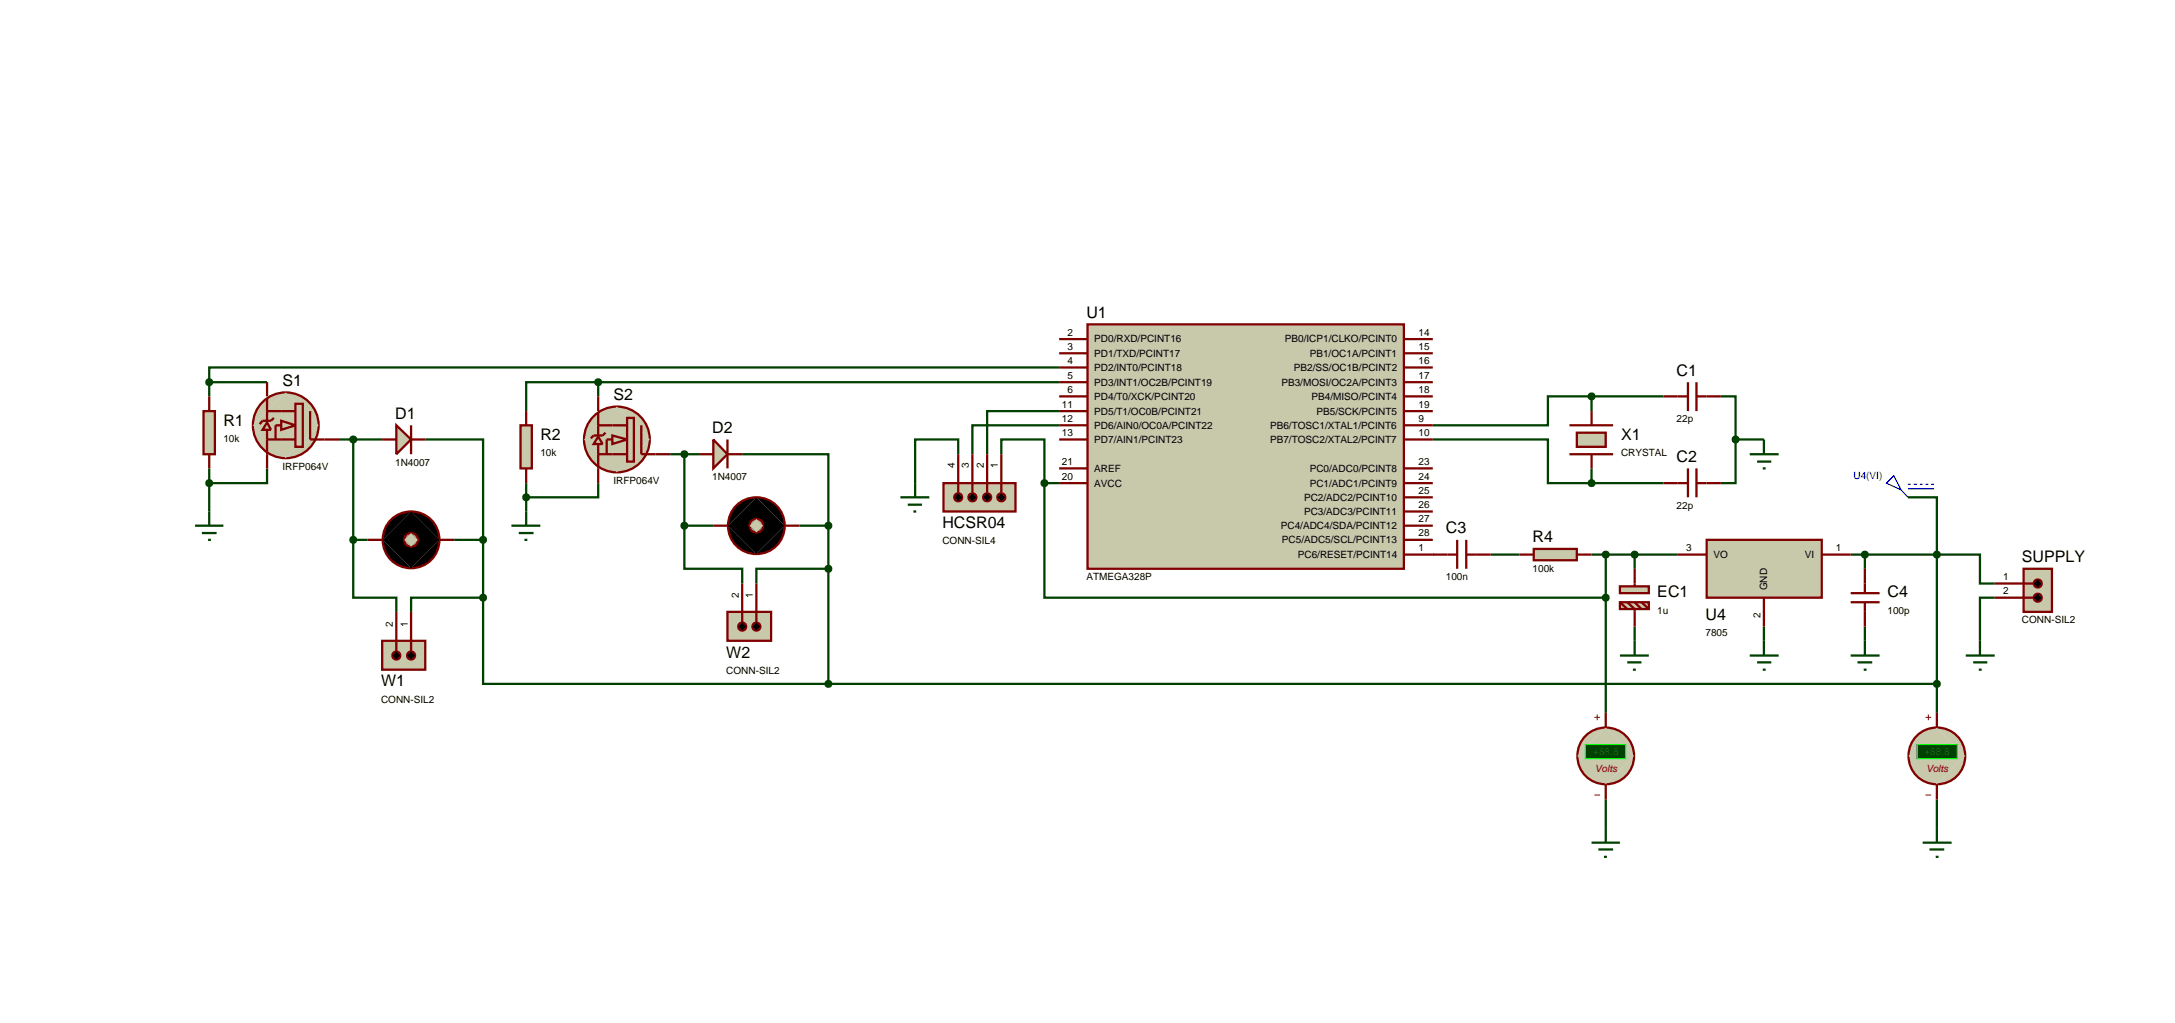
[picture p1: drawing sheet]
<svg xmlns="http://www.w3.org/2000/svg" width="384mm" height="180mm" viewBox="0 0 384 180" stroke-linecap="round" stroke-linejoin="round" font-family="sans-serif">
<g fill="none" stroke="#004000" stroke-width=".4">
<path d="M36.9 67.4h10.2M36.9 67.4v2.5M59.8 77.5h7.6M62.3 77.5v17.7M75 77.5h10.2v17.7M105.5 67.4h-12.7v5.1M105.5 67.4h81.3M105.5 67.4v2.5M186.8 64.8h-149.9v2.6M186.8 72.5h-12.7v7.6M186.8 75h-15.3v5.1M252.7 77.5h20.3v7.7h7.7"/>
<path d="M280.7 69.9h-7.7v5.1h-20.3M280.7 69.9h12.7M280.7 69.9v2.6M303.5 69.9h2.6v7.6M306.1 77.5v7.7h-2.6M306.1 77.5h5M36.9 82.6v7.6M47.1 82.6v2.6h-10.2M62.3 95.2v10.2h7.6v2.5M62.3 95.2h2.5M80.1 95.2h5.1M85.2 95.2v10.2"/>
<path d="M92.8 85.2v5M105.5 85.2v2.5h-12.7M118.2 80.1h5.1M120.7 92.7v7.6h10.2v2.6M120.7 80.1v12.6M120.7 92.7h5.1M130.9 80.1h15.2v12.6M141 92.7h5.1M146.1 92.7v27.9M169 80.1v-2.6h-7.6v7.7M176.6 80.1v-2.6h7.6v7.7M184.2 85.2v20.2h99"/>
<path d="M184.2 85.2h2.6M262.9 97.8h5.1M280.7 97.8h15.2M280.7 82.6v2.6M280.7 85.2h12.7M283.2 97.8v27.9M288.3 97.8v2.5M326.4 97.8h15.2M328.9 97.8v2.5M336.5 87.7h5.1v10.1M341.6 97.8h7.6v5.1h2.6M341.6 97.8v27.9"/>
<path d="M85.2 105.4h-12.7v2.5M85.2 105.4v15.2h60.9M146.1 100.3h-12.7v2.6M288.3 110.5v2.5M311.1 110.5v2.5M328.9 110.5v2.5M351.8 105.4h-2.6v7.6M146.1 120.6h195.5M283.2 141v5M341.6 141v5"/>
</g>
<path d="M191.8 57.2h55.8v43.1h-55.8z" fill="#c8c8aa" stroke="#800000" stroke-width=".4"/>
<g fill="none" stroke="#800000" stroke-width=".4">
<path d="M186.8 59.8h5M247.6 59.8h5.1M186.8 62.3h5M186.8 67.4h5M186.8 64.8h5M186.8 75h5M186.8 72.5h5M186.8 69.9h5M186.8 77.5h5M247.6 62.3h5.1M247.6 67.4h5.1M247.6 64.8h5.1"/>
<path d="M247.6 75h5.1M247.6 72.5h5.1M247.6 69.9h5.1M247.6 77.5h5.1M186.8 85.2h5M186.8 82.6h5M247.6 97.8h9.4M247.6 95.2h5.1M247.6 92.7h5.1M247.6 90.2h5.1M247.6 87.7h5.1M247.6 85.2h5.1"/>
<path d="M247.6 82.6h5.1M257 95.2v5.1M258.6 97.8h4.3M258.6 95.2v5.1"/>
</g>
<path d="M270.5 96.8h7.6v2h-7.6z" fill="#c8c8aa" stroke="#800000" stroke-width=".4"/>
<path d="M276.8 75h7.7M293.4 69.9h4.3M297.7 67.4v5.1M299.2 67.4v5.1M299.2 69.9h4.3M268 97.8h2.5M276.8 80.1h7.7M278.1 97.8h2.6M293.4 85.2h4.3M297.7 82.6v5.1M299.2 82.6v5.1M299.2 85.2h4.3" fill="none" stroke="#800000" stroke-width=".4"/>
<path d="M278.1 76.3h5.1v2.5h-5.1z" fill="#c8c8aa" stroke="#800000" stroke-width=".4"/>
<path d="M280.7 72.5v2.5M280.7 80.1v2.5" fill="none" stroke="#800000" stroke-width=".4"/>
<path d="M311.1 77.5v2.6M308.6 80.1h5.1M309.9 81.4h2.5M310.9 82.6h.5" fill="none" stroke="#004000" stroke-width=".4"/>
<path d="M280.4 69.5l.3-.1-.5 .5zM280.7 69.4l.4 .2 .1 .3zM280.7 70.4l.5-.5-.1 .3zM280.2 69.9l.5 .5-.4-.2z" fill="#004000" stroke="#004000" stroke-width=".4"/>
<path d="M280.7 69.4l.5 .5-.5 .5-.5-.5z" fill="#004000"/>
<path d="M280.4 84.8l.3-.1-.5 .5zM280.7 84.7l.4 .2 .1 .3zM281.2 85.2l-.1 .3-.4 .2zM280.2 85.2l.5 .5-.4-.2z" fill="#004000" stroke="#004000" stroke-width=".4"/>
<path d="M280.7 84.7l.5 .5-.5 .5-.5-.5z" fill="#004000"/>
<path d="M305.7 77.2l.4-.2-.5 .5zM306.1 77l.4 .2 .1 .3zM306.6 77.5l-.1 .3-.4 .2zM305.6 77.5l.5 .5-.4-.2z" fill="#004000" stroke="#004000" stroke-width=".4"/>
<path d="M305.6 77.5l.5-.5 .5 .5-.5 .5z" fill="#004000"/>
<path d="M301 95.2h20.3v10.2h-20.3z" fill="#c8c8aa" stroke="#800000" stroke-width=".4"/>
<path d="M295.9 97.8h5.1M321.3 97.8h5.1M311.1 105.4v5.1" fill="none" stroke="#800000" stroke-width=".4"/>
<path d="M282.8 97.5l.4-.2-.5 .5zM283.2 97.3l.3 .1 .2 .4zM283.7 97.8l-.1 .3-.4 .2zM282.7 97.8l.5 .5-.4-.2z" fill="#004000" stroke="#004000" stroke-width=".4"/>
<path d="M282.7 97.8l.5-.5 .5 .5-.5 .5z" fill="#004000"/>
<path d="M308.6 115.6h5.1M309.9 116.8h2.5M310.9 118.1h.5M311.1 113v2.6" fill="none" stroke="#004000" stroke-width=".4"/>
<g fill="#c8c8aa" stroke="#800000" stroke-width=".4">
<path d="M285.7 103.4h5.1v1.2h-5.1z"/>
<path d="M285.7 106.2h5.1v1.2h-5.1z"/>
</g>
<path d="M285.7 106.2l1.3 1.2M287 106.2l1.3 1.2v3.1M288.3 100.3v3.1M288.3 106.2l1.2 1.2M289.5 106.2l1.3 1.2" fill="none" stroke="#800000" stroke-width=".4"/>
<path d="M285.7 115.6h5.1M287 116.8h2.5M288 118.1h.5M288.3 113v2.6" fill="none" stroke="#004000" stroke-width=".4"/>
<path d="M287.9 97.5l.4-.2-.5 .5zM288.3 97.3l.3 .1 .2 .4zM288.8 97.8l-.1 .3-.4 .2zM287.8 97.8l.5 .5-.4-.2z" fill="#004000" stroke="#004000" stroke-width=".4"/>
<path d="M287.8 97.8l.5-.5 .5 .5-.5 .5z" fill="#004000"/>
<path d="M326.4 106.2h5.1M326.4 104.6h5.1M328.9 100.3v4.3M328.9 106.2v4.3" fill="none" stroke="#800000" stroke-width=".4"/>
<path d="M328.6 97.4l.3-.1-.5 .5zM328.9 97.3l.4 .2 .1 .3zM329.4 97.8l-.1 .3-.4 .2zM328.4 97.8l.5 .5-.4-.2z" fill="#004000" stroke="#004000" stroke-width=".4"/>
<path d="M328.9 97.3l.5 .5-.5 .5-.5-.5z" fill="#004000"/>
<path d="M326.4 115.6h5.1M327.6 116.8h2.6M328.7 118.1h.5M328.9 113v2.6" fill="none" stroke="#004000" stroke-width=".4"/>
<g fill="#c8c8aa" stroke="#800000" stroke-width=".4">
<path d="M49.6 74.2l2.5 .8-2.5 .8z"/>
<path d="M52.1 71.2h1.3v7.6h-1.3z"/>
<path d="M46.3 70.9a5.8 5.8 0 0 1 4.1-1.7l-5.8 5.8a5.8 5.8 0 0 1 1.7-4.1zM50.4 69.2a5.8 5.8 0 0 1 5.8 5.8zM56.2 75a5.8 5.8 0 0 1-5.8 5.8zM44.6 75l5.8 5.8a5.8 5.8 0 0 1-5.8-5.8z"/>
</g>
<path d="M50.4 69.2l5.8 5.8-5.8 5.8-5.8-5.8z" fill="#c8c8aa"/>
<path d="M47.1 77.5h5M47.1 72.5h5M49.6 75h-1v2.5M54.7 72.5v5h2.5" fill="none" stroke="#800000" stroke-width=".4"/>
<path d="M47.1 74.5l.7 1.3h-1.5z" fill="#c8c8aa" stroke="#800000" stroke-width=".4"/>
<path d="M47.1 67.4v2.5M47.1 70.2v4M47.1 75.8v6.8M48.3 73.7l-.5 .5h-1.5l-.5 .6M57.2 77.5h2.6" fill="none" stroke="#800000" stroke-width=".4"/>
<path d="M69.9 75l2.6 2.5-2.6 2.6z" fill="#c8c8aa" stroke="#800000" stroke-width=".4"/>
<path d="M67.4 77.5h2.5M72.5 75v5.1M72.5 77.5h2.5" fill="none" stroke="#800000" stroke-width=".4"/>
<path d="M35.9 72.5h2v7.6h-2z" fill="#c8c8aa" stroke="#800000" stroke-width=".4"/>
<path d="M36.9 69.9v2.6M36.9 80.1v2.5" fill="none" stroke="#800000" stroke-width=".4"/>
<path d="M36.5 67.1l.4-.2-.5 .5zM36.9 66.9l.3 .1 .2 .4zM36.9 67.9l.5-.5-.2 .4zM36.4 67.4l.5 .5-.4-.2z" fill="#004000" stroke="#004000" stroke-width=".4"/>
<path d="M36.4 67.4l.5-.5 .5 .5-.5 .5z" fill="#004000"/>
<path d="M34.4 92.7h5M35.6 94h2.6M36.7 95.2h.5M36.9 90.2v2.5" fill="none" stroke="#004000" stroke-width=".4"/>
<path d="M36.6 84.8l.3-.1-.5 .5zM36.9 84.7l.4 .2 .1 .3zM36.9 85.7l.5-.5-.2 .4zM36.4 85.2l.5 .5-.4-.2z" fill="#004000" stroke="#004000" stroke-width=".4"/>
<path d="M36.9 84.7l.5 .5-.5 .5-.5-.5z" fill="#004000"/>
<path d="M91.8 75h2v7.6h-2z" fill="#c8c8aa" stroke="#800000" stroke-width=".4"/>
<path d="M92.8 72.5v2.5M92.8 82.6v2.6" fill="none" stroke="#800000" stroke-width=".4"/>
<g fill="#c8c8aa" stroke="#800000" stroke-width=".4">
<path d="M108 76.8l2.6 .7-2.6 .8z"/>
<path d="M110.6 73.7h1.2v7.7h-1.2z"/>
<path d="M104.7 73.4a5.8 5.8 0 0 1 4.1-1.7l-5.8 5.8a5.8 5.8 0 0 1 1.7-4.1zM108.8 71.7a5.8 5.8 0 0 1 5.8 5.8zM114.6 77.5a5.8 5.8 0 0 1-5.8 5.8zM103 77.5l5.8 5.8a5.8 5.8 0 0 1-5.8-5.8z"/>
</g>
<path d="M108.8 71.7l5.8 5.8-5.8 5.8-5.8-5.8z" fill="#c8c8aa"/>
<path d="M105.5 75h5.1M108 77.5h-1v2.6M113.1 75v5.1h2.5M105.5 80.1h5.1" fill="none" stroke="#800000" stroke-width=".4"/>
<path d="M105.5 77l.8 1.3h-1.6z" fill="#c8c8aa" stroke="#800000" stroke-width=".4"/>
<path d="M105.5 69.9v2.6M105.5 72.7v4.1M105.5 78.3v6.9M106.8 76.3l-.5 .5h-1.6l-.5 .5M115.6 80.1h2.6" fill="none" stroke="#800000" stroke-width=".4"/>
<path d="M125.8 77.5l2.5 2.6-2.5 2.5z" fill="#c8c8aa" stroke="#800000" stroke-width=".4"/>
<path d="M128.3 77.5v5.1M123.3 80.1h2.5M128.3 80.1h2.6" fill="none" stroke="#800000" stroke-width=".4"/>
<path d="M90.2 92.7h5.1M91.5 94h2.6M92.5 95.2h.5M92.8 90.2v2.5" fill="none" stroke="#004000" stroke-width=".4"/>
<path d="M92.5 87.3l.3-.1-.5 .5zM92.8 87.2l.3 .1 .2 .4zM93.3 87.7l-.2 .4-.3 .1zM92.3 87.7l.5 .5-.4-.2z" fill="#004000" stroke="#004000" stroke-width=".4"/>
<path d="M92.3 87.7l.5-.5 .5 .5-.5 .5z" fill="#004000"/>
<path d="M105.2 67l.3-.1-.5 .5zM105.5 66.9l.3 .1 .2 .4zM106 67.4l-.2 .4-.3 .1zM105 67.4l.5 .5-.4-.2z" fill="#004000" stroke="#004000" stroke-width=".4"/>
<path d="M105 67.4l.5-.5 .5 .5-.5 .5z" fill="#004000"/>
<path d="M130.2 88.9a5 5 0 0 1 3.2-1.2l-5 5a5 5 0 0 1 1.8-3.8zM133.4 87.7a5 5 0 0 1 5 5zM138.4 92.7a5 5 0 0 1-5 5zM128.4 92.7l5 5a5 5 0 0 1-5-5z" fill="#000" stroke="#800000" stroke-width=".4"/>
<path d="M133.4 87.7l5 5-5 5-5-5z" fill="#000"/>
<path d="M132.4 92l.6-.4 .4-.1-1.2 1.2zM133.4 91.5a1.16 1.16 0 0 1 1.2 1.2zM134.6 92.7a1.16 1.16 0 0 1-1.2 1.2zM132.2 92.7l1.2 1.2a1.16 1.16 0 0 1-1.2-1.2z" fill="#c8c8aa" stroke="#800000" stroke-width=".4"/>
<path d="M132.2 92.7l1.2-1.2 1.2 1.2-1.2 1.2z" fill="#c8c8aa"/>
<path d="M125.8 92.7h2.5M138.5 92.7h2.5" fill="none" stroke="#800000" stroke-width=".4"/>
<path d="M69.3 91.4a5 5 0 0 1 3.2-1.2l-5 5a5 5 0 0 1 1.8-3.8zM72.5 90.2a5 5 0 0 1 5 5zM72.5 100.2l5-5a5 5 0 0 1-5 5zM67.5 95.2l5 5a5 5 0 0 1-5-5z" fill="#000" stroke="#800000" stroke-width=".4"/>
<path d="M72.5 90.2l5 5-5 5-5-5z" fill="#000"/>
<path d="M71.5 94.5l.6-.4 .4-.1-1.2 1.2zM72.5 94a1.16 1.16 0 0 1 1.2 1.2zM73.7 95.2a1.16 1.16 0 0 1-1.2 1.2zM71.3 95.2l1.2 1.2a1.16 1.16 0 0 1-1.2-1.2z" fill="#c8c8aa" stroke="#800000" stroke-width=".4"/>
<path d="M71.3 95.2l1.2-1.2 1.2 1.2-1.2 1.2z" fill="#c8c8aa"/>
<path d="M64.8 95.2h2.6M77.5 95.2h2.6" fill="none" stroke="#800000" stroke-width=".4"/>
<path d="M84.8 94.9l.4-.2-.5 .5zM85.2 94.7l.4 .2 .1 .3zM85.7 95.2l-.1 .3-.4 .2zM84.7 95.2l.5 .5-.3-.1z" fill="#004000" stroke="#004000" stroke-width=".4"/>
<path d="M84.7 95.2l.5-.5 .5 .5-.5 .5z" fill="#004000"/>
<path d="M61.9 77.2l.4-.2-.5 .5zM62.3 77l.3 .1 .2 .4zM62.3 78l.5-.5-.2 .4zM61.8 77.5l.5 .5-.4-.2z" fill="#004000" stroke="#004000" stroke-width=".4"/>
<path d="M61.8 77.5l.5-.5 .5 .5-.5 .5z" fill="#004000"/>
<path d="M120.3 79.8l.4-.2-.5 .5zM120.7 79.6l.4 .2 .1 .3zM121.2 80.1l-.1 .3-.4 .2zM120.2 80.1l.5 .5-.3-.1z" fill="#004000" stroke="#004000" stroke-width=".4"/>
<path d="M120.2 80.1l.5-.5 .5 .5-.5 .5z" fill="#004000"/>
<path d="M332.7 85.2l1.3-1.3 1.3 2.5zM335.3 86.4l1.2 1.3M336.5 85.4h.5M336.5 86.2h4.6M337.5 85.4h.6M338.6 85.4h.5M339.6 85.4h.5M340.6 85.4h.5" fill="none" stroke="#0000c0" stroke-width=".2"/>
<path d="M341.3 97.4l.3-.1-.5 .5zM341.6 97.3l.4 .2 .1 .3zM342.1 97.8l-.1 .3-.4 .2zM341.1 97.8l.5 .5-.4-.2z" fill="#004000" stroke="#004000" stroke-width=".4"/>
<path d="M341.6 97.3l.5 .5-.5 .5-.5-.5z" fill="#004000"/>
<path d="M279.4 130.1a5 5 0 0 1 3.8-1.8l-5 5a5 5 0 0 1 1.2-3.2zM283.2 128.3a5 5 0 0 1 5 5zM283.2 138.3l5-5a5 5 0 0 1-5 5zM278.2 133.3l5 5a5 5 0 0 1-5-5z" fill="#c8c8aa" stroke="#800000" stroke-width=".4"/>
<path d="M278.2 133.3l5-5 5 5-5 5z" fill="#c8c8aa"/>
<path d="M281.2 126.5h1M281.7 126v1M281.2 140.2h1" fill="none" stroke="#800000" stroke-width=".18"/>
<path d="M279.6 131.3h7.1v2.5h-7.1z" fill="#004000" stroke="#0f0" stroke-width=".2"/>
<path d="M283.2 125.7v2.6M283.2 138.4v2.6" fill="none" stroke="#800000" stroke-width=".4"/>
<path d="M282.9 105l.3-.1-.5 .5zM283.2 104.9l.4 .2 .1 .3zM283.2 105.9l.5-.5-.2 .4zM282.7 105.4l.5 .5-.3-.1z" fill="#004000" stroke="#004000" stroke-width=".4"/>
<path d="M283.2 104.9l.5 .5-.5 .5-.5-.5z" fill="#004000"/>
<path d="M338.4 129.5a5 5 0 0 1 3.2-1.2l-5 5a5 5 0 0 1 1.8-3.8zM341.6 128.3a5 5 0 0 1 5 5zM346.6 133.3a5 5 0 0 1-5 5zM336.6 133.3l5 5a5 5 0 0 1-5-5z" fill="#c8c8aa" stroke="#800000" stroke-width=".4"/>
<path d="M341.6 128.3l5 5-5 5-5-5z" fill="#c8c8aa"/>
<path d="M339.6 126.5h1M340.1 126v1M339.6 140.2h1" fill="none" stroke="#800000" stroke-width=".18"/>
<path d="M338.1 131.3h7.1v2.5h-7.1z" fill="#004000" stroke="#0f0" stroke-width=".2"/>
<path d="M341.6 125.7v2.6M341.6 138.4v2.6" fill="none" stroke="#800000" stroke-width=".4"/>
<path d="M341.3 120.2l.3-.1-.5 .5zM341.6 120.1l.4 .2 .1 .3zM342.1 120.6l-.1 .3-.4 .2zM341.1 120.6l.5 .5-.4-.2z" fill="#004000" stroke="#004000" stroke-width=".4"/>
<path d="M341.6 120.1l.5 .5-.5 .5-.5-.5z" fill="#004000"/>
<path d="M280.7 148.6h5M281.9 149.8h2.6M282.9 151.1h.5M283.2 146v2.6M339.1 148.6h5.1M340.3 149.8h2.6M341.4 151.1h.5M341.6 146v2.6" fill="none" stroke="#004000" stroke-width=".4"/>
<path d="M166.4 85.2h12.7v5h-12.7z" fill="#c8c8aa" stroke="#800000" stroke-width=".4"/>
<path d="M169 80.1v6.8M171.5 80.1v6.8M174.1 80.1v6.8M176.6 80.1v6.8" fill="none" stroke="#800000" stroke-width=".4"/>
<g fill="#000" stroke="#800000" stroke-width=".4">
<path d="M168.5 87.2l.5-.2-.7 .7zM169 87a.68 .68 0 0 1 .7 .7zM169.7 87.7a.68 .68 0 0 1-.7 .7zM168.3 87.7l.7 .7a.68 .68 0 0 1-.7-.7z"/>
<path d="M171 87.2l.5-.2-.7 .7zM171.5 87a.68 .68 0 0 1 .7 .7zM172.2 87.7a.68 .68 0 0 1-.7 .7zM170.8 87.7l.7 .7a.68 .68 0 0 1-.7-.7z"/>
<path d="M173.6 87.2l.5-.2-.7 .7zM174.1 87a.68 .68 0 0 1 .7 .7zM174.8 87.7a.68 .68 0 0 1-.7 .7zM173.4 87.7l.7 .7a.68 .68 0 0 1-.7-.7z"/>
<path d="M176.1 87.2l.5-.2-.7 .7zM176.6 87a.68 .68 0 0 1 .7 .7zM177.3 87.7a.68 .68 0 0 1-.7 .7zM175.9 87.7l.7 .7a.68 .68 0 0 1-.7-.7z"/>
</g>
<path d="M169 87l.7 .7-.7 .7-.7-.7zM170.8 87.7l.7-.7 .7 .7-.7 .7zM174.1 87l.7 .7-.7 .7-.7-.7zM176.6 87l.7 .7-.7 .7-.7-.7z" fill="#000"/>
<path d="M183.8 84.9l.4-.2-.5 .5zM184.2 84.7l.4 .2 .1 .3zM184.2 85.7l.5-.5-.1 .3zM183.7 85.2l.5 .5-.3-.1z" fill="#004000" stroke="#004000" stroke-width=".4"/>
<path d="M183.7 85.2l.5-.5 .5 .5-.5 .5z" fill="#004000"/>
<path d="M158.8 87.7h5.1M160.1 89h2.5M161.1 90.2h.5M161.4 85.2v2.5" fill="none" stroke="#004000" stroke-width=".4"/>
<path d="M67.4 113h7.6v5.1h-7.6z" fill="#c8c8aa" stroke="#800000" stroke-width=".4"/>
<path d="M69.9 107.9v6.9M72.5 107.9v6.9" fill="none" stroke="#800000" stroke-width=".4"/>
<g fill="#000" stroke="#800000" stroke-width=".4">
<path d="M69.4 115.1l.5-.2-.7 .7zM69.9 114.9a.68 .68 0 0 1 .7 .7zM69.9 116.3l.7-.7a.68 .68 0 0 1-.7 .7zM69.2 115.6l.7 .7a.68 .68 0 0 1-.7-.7z"/>
<path d="M72 115.1l.5-.2-.7 .7zM72.5 114.9a.68 .68 0 0 1 .7 .7zM72.5 116.3l.7-.7a.68 .68 0 0 1-.7 .7zM71.8 115.6l.7 .7a.68 .68 0 0 1-.7-.7z"/>
</g>
<path d="M69.2 115.6l.7-.7 .7 .7-.7 .7zM72.5 114.9l.7 .7-.7 .7-.7-.7z" fill="#000"/>
<path d="M62 94.8l.3-.1-.5 .5zM62.3 94.7l.3 .1 .2 .4zM62.8 95.2l-.1 .3-.4 .2zM61.8 95.2l.5 .5-.4-.2z" fill="#004000" stroke="#004000" stroke-width=".4"/>
<path d="M61.8 95.2l.5-.5 .5 .5-.5 .5z" fill="#004000"/>
<path d="M128.3 107.9h7.7v5.1h-7.7z" fill="#c8c8aa" stroke="#800000" stroke-width=".4"/>
<path d="M130.9 102.9v6.8M133.4 102.9v6.8" fill="none" stroke="#800000" stroke-width=".4"/>
<g fill="#000" stroke="#800000" stroke-width=".4">
<path d="M130.4 110l.5-.2-.7 .7zM130.9 109.8a.68 .68 0 0 1 .7 .7zM131.6 110.5a.68 .68 0 0 1-.7 .7zM130.2 110.5l.7 .7a.68 .68 0 0 1-.7-.7z"/>
<path d="M132.9 110l.5-.2-.7 .7zM133.4 109.8a.68 .68 0 0 1 .7 .7zM134.1 110.5a.68 .68 0 0 1-.7 .7zM132.7 110.5l.7 .7a.68 .68 0 0 1-.7-.7z"/>
</g>
<path d="M130.9 109.8l.7 .7-.7 .7-.7-.7zM132.7 110.5l.7-.7 .7 .7-.7 .7z" fill="#000"/>
<path d="M84.9 105l.3-.1-.5 .5zM85.2 104.9l.4 .2 .1 .3zM85.7 105.4l-.1 .3-.4 .2zM84.7 105.4l.5 .5-.3-.1z" fill="#004000" stroke="#004000" stroke-width=".4"/>
<path d="M84.7 105.4l.5-.5 .5 .5-.5 .5z" fill="#004000"/>
<path d="M120.4 92.3l.3-.1-.5 .5zM120.7 92.2l.4 .2 .1 .3zM121.2 92.7l-.2 .4-.3 .1zM120.2 92.7l.5 .5-.3-.1z" fill="#004000" stroke="#004000" stroke-width=".4"/>
<path d="M120.2 92.7l.5-.5 .5 .5-.5 .5z" fill="#004000"/>
<path d="M145.8 92.3l.3-.1-.5 .5zM146.1 92.2l.4 .2 .1 .3zM146.6 92.7l-.2 .4-.3 .1zM145.6 92.7l.5 .5-.3-.1z" fill="#004000" stroke="#004000" stroke-width=".4"/>
<path d="M145.6 92.7l.5-.5 .5 .5-.5 .5z" fill="#004000"/>
<path d="M145.7 100l.4-.2-.5 .5zM146.1 99.8l.4 .2 .1 .3zM146.6 100.3l-.2 .4-.3 .1zM145.6 100.3l.5 .5-.3-.1z" fill="#004000" stroke="#004000" stroke-width=".4"/>
<path d="M145.6 100.3l.5-.5 .5 .5-.5 .5z" fill="#004000"/>
<path d="M145.7 120.3l.4-.2-.5 .5zM146.1 120.1l.3 .1 .2 .4zM146.6 120.6l-.1 .3-.4 .2zM145.6 120.6l.5 .5-.3-.1z" fill="#004000" stroke="#004000" stroke-width=".4"/>
<path d="M145.6 120.6l.5-.5 .5 .5-.5 .5z" fill="#004000"/>
<path d="M356.9 100.3h5v7.6h-5z" fill="#c8c8aa" stroke="#800000" stroke-width=".4"/>
<path d="M351.8 102.9h6.8M351.8 105.4h6.8" fill="none" stroke="#800000" stroke-width=".4"/>
<g fill="#000" stroke="#800000" stroke-width=".4">
<path d="M358.9 102.4l.5-.2-.7 .7zM359.4 102.2a.68 .68 0 0 1 .7 .7zM359.4 103.6l.7-.7a.68 .68 0 0 1-.7 .7zM358.7 102.9l.7 .7a.68 .68 0 0 1-.7-.7z"/>
<path d="M358.9 104.9l.5-.2-.7 .7zM359.4 104.7a.68 .68 0 0 1 .7 .7zM360.1 105.4a.68 .68 0 0 1-.7 .7zM358.7 105.4l.7 .7a.68 .68 0 0 1-.7-.7z"/>
</g>
<path d="M358.7 102.9l.7-.7 .7 .7-.7 .7zM358.7 105.4l.7-.7 .7 .7-.7 .7z" fill="#000"/>
<path d="M346.7 115.6h5.1M348 116.8h2.5M349 118.1h.5M349.2 113v2.6" fill="none" stroke="#004000" stroke-width=".4"/>
<g font-size="2.8">
<text x="191.6" y="56.1">U1</text>
<text x="49.8" y="68.1">S1</text>
<text x="108.2" y="70.6">S2</text>
<text x="295.7" y="66.3">C1</text>
<text x="39.4" y="75.1">R1</text>
<text x="69.7" y="73.9">D1</text>
<text x="95.3" y="77.6">R2</text>
<text x="125.6" y="76.4">D2</text>
<text x="285.9" y="77.6">X1</text>
<text x="295.7" y="81.5">C2</text>
<text x="166.2" y="93.2">HCSR04</text>
<text x="255" y="94.1">C3</text>
<text x="270.3" y="95.7">R4</text>
<text x="356.6" y="99.2">SUPPLY</text>
<text x="292.3" y="105.4">EC1</text>
<text x="332.9" y="105.4">C4</text>
<text x="300.8" y="109.3">U4</text>
<text x="128.1" y="116">W2</text>
<text x="67.2" y="121.1">W1</text>
</g>
<g font-size="1.8">
<text x="188.3" y="59.2">2</text>
<text x="250.2" y="59.2">14</text>
<text x="188.3" y="64.2">4</text>
<text x="188.3" y="61.7">3</text>
<text x="193" y="65.4">PD2/INT0/PCINT18</text>
<text x="193" y="62.9">PD1/TXD/PCINT17</text>
<text x="193" y="60.4">PD0/RXD/PCINT16</text>
<text x="226.6" y="60.4">PB0/ICP1/CLKO/PCINT0</text>
<text x="228.2" y="65.4">PB2/SS/OC1B/PCINT2</text>
<text x="231" y="62.9">PB1/OC1A/PCINT1</text>
<text x="250.2" y="61.7">15</text>
<text x="250.2" y="64.2">16</text>
<text x="187.3" y="71.9">11</text>
<text x="188.3" y="69.3">6</text>
<text x="188.3" y="66.8">5</text>
<text x="193" y="70.5">PD4/T0/XCK/PCINT20</text>
<text x="193" y="68">PD3/INT1/OC2B/PCINT19</text>
<text x="226" y="68">PB3/MOSI/OC2A/PCINT3</text>
<text x="231.3" y="70.5">PB4/MISO/PCINT4</text>
<text x="250.2" y="66.8">17</text>
<text x="250.2" y="69.3">18</text>
<text x="250.2" y="71.9">19</text>
<text x="39.4" y="77.9">10k</text>
<text x="187.3" y="74.4">12</text>
<text x="187.3" y="76.9">13</text>
<text x="193" y="75.6">PD6/AIN0/OC0A/PCINT22</text>
<text x="193" y="73.1">PD5/T1/OC0B/PCINT21</text>
<text x="224" y="75.6">PB6/TOSC1/XTAL1/PCINT6</text>
<text x="232.2" y="73.1">PB5/SCK/PCINT5</text>
<text x="250.2" y="76.9">10</text>
<text x="250.2" y="74.4">9</text>
<text x="295.7" y="74.5">22p</text>
<text x="49.8" y="82.9">IRFP064V</text>
<text x="69.7" y="82.1">1N4007</text>
<text x="95.3" y="80.4">10k</text>
<text x="168.4" y="82.6" transform="rotate(-90 168.4 82.6)">4</text>
<text x="170.9" y="82.6" transform="rotate(-90 170.9 82.6)">3</text>
<text x="173.5" y="82.6" transform="rotate(-90 173.5 82.6)">2</text>
<text x="176" y="82.6" transform="rotate(-90 176 82.6)">1</text>
<text x="187.3" y="82">21</text>
<text x="193" y="83.2">AREF</text>
<text x="193" y="78.1">PD7/AIN1/PCINT23</text>
<text x="224" y="78.1">PB7/TOSC2/XTAL2/PCINT7</text>
<text x="231" y="83.2">PC0/ADC0/PCINT8</text>
<text x="250.2" y="82">23</text>
<text x="285.9" y="80.4">CRYSTAL</text>
<text x="108.2" y="85.4">IRFP064V</text>
<text x="125.6" y="84.6">1N4007</text>
<text x="187.3" y="84.6">20</text>
<text x="193" y="85.8">AVCC</text>
<text x="230" y="88.3">PC2/ADC2/PCINT10</text>
<text x="231" y="85.8">PC1/ADC1/PCINT9</text>
<text x="250.2" y="89.6">26</text>
<text x="250.2" y="87.1">25</text>
<text x="250.2" y="84.6">24</text>
<text x="295.7" y="89.7">22p</text>
<text x="166.2" y="96">CONN-SIL4</text>
<text x="225.9" y="93.3">PC4/ADC4/SDA/PCINT12</text>
<text x="226.1" y="95.8">PC5/ADC5/SCL/PCINT13</text>
<text x="230" y="90.8">PC3/ADC3/PCINT11</text>
<text x="250.2" y="94.6">28</text>
<text x="250.2" y="92.1">27</text>
<text x="228.9" y="98.4">PC6/RESET/PCINT14</text>
<text x="250.2" y="97.2">1</text>
<text x="270.3" y="100.8">100k</text>
<text x="297.4" y="97.2">3</text>
<text x="302.2" y="98.4">VO</text>
<text x="318.3" y="98.4">VI</text>
<text x="323.8" y="97.2">1</text>
<text x="130.3" y="105.4" transform="rotate(-90 130.3 105.4)">2</text>
<text x="132.8" y="105.4" transform="rotate(-90 132.8 105.4)">1</text>
<text x="191.6" y="102.3">ATMEGA328P</text>
<text x="255" y="102.3">100n</text>
<text x="311.7" y="104.1" transform="rotate(-90 311.7 104.1)">GND</text>
<text x="353.3" y="102.3">1</text>
<text x="353.3" y="104.8">2</text>
<text x="69.3" y="110.5" transform="rotate(-90 69.3 110.5)">2</text>
<text x="71.9" y="110.5" transform="rotate(-90 71.9 110.5)">1</text>
<text x="292.3" y="108.3">1u</text>
<text x="300.8" y="112.1">7805</text>
<text x="310.5" y="108.9" transform="rotate(-90 310.5 108.9)">2</text>
<text x="332.9" y="108.3">100p</text>
<text x="356.6" y="109.9">CONN-SIL2</text>
<text x="128.1" y="118.8">CONN-SIL2</text>
<text x="67.2" y="123.9">CONN-SIL2</text>
</g>
<text font-size="1.8" fill="#0000c0" x="326.9" y="84.5">U4(VI)</text>
<g font-size="1.8" fill="#008000">
<text x="281" y="133.2">+88.8</text>
<text x="339.4" y="133.2">+88.8</text>
</g>
<g font-size="1.8" fill="#800000">
<text x="281.3" y="136.2">Volts</text>
<text x="339.7" y="136.2">Volts</text>
</g>
</svg>
